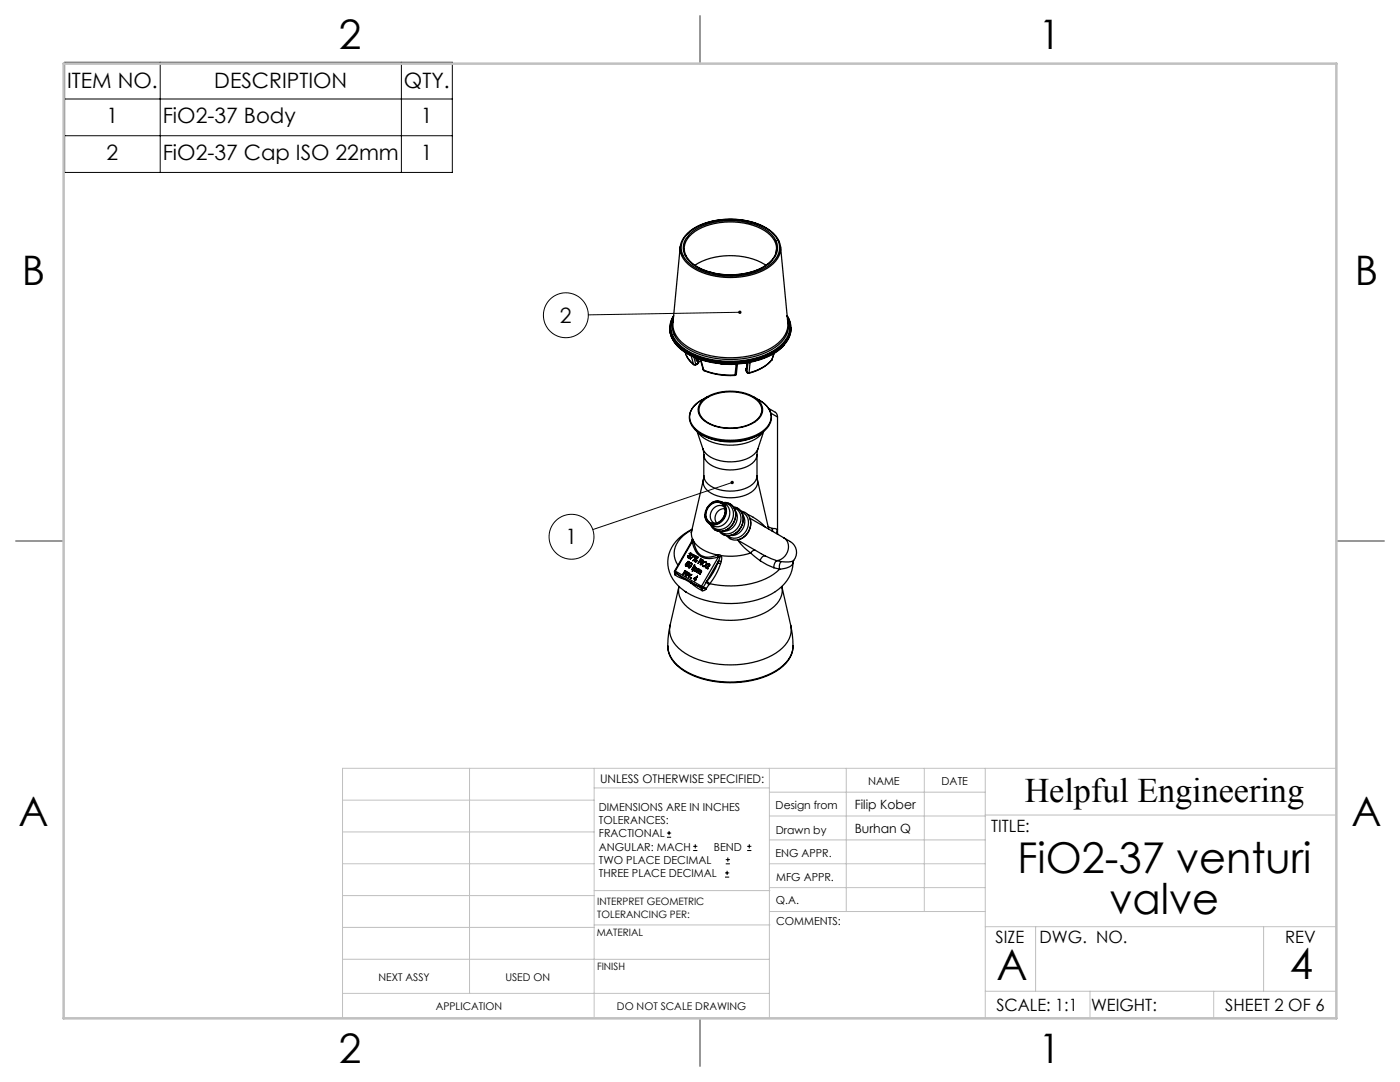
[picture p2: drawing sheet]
<svg xmlns="http://www.w3.org/2000/svg" width="279mm" height="216mm" viewBox="0 0 279 216" stroke-linecap="round" stroke-linejoin="round" font-family="sans-serif">
<g fill="none" stroke="#000" stroke-width=".2">
<path d="M12.9 12.4h77.4v22h-77.4zM12.9 19.8h77.4M32 12.4v22M80.1 12.4v22M12.9 27.1h77.4M147.6 62.3l-30.2 .5M146.1 96.3l-27.8 9.4M133.1 167.1h.8M133.1 166.2h.8M133.5 165.8v.8M138.3 169.7h.9M138.3 168.9h.9"/>
<path d="M138.8 168.5v.8M144.7 175h.8M144.7 174.2h.8M144.8 172.4h.9M144.8 171.5h.9M145.1 173.8v.8M145.3 171.1v.8M149.1 169.7h.9M149.1 168.9h.9M149.5 168.5v.8"/>
<circle cx="112.9" cy="62.9" r="4.5"/>
<circle cx="114.1" cy="107.1" r="4.5"/>
</g>
<g fill="none" stroke="#000" stroke-width=".25">
<path d="M139.7 3.2v9.5M135.7 49.3l-1.4 15.1a5.2 5.2 0 0 0 3 4.8 17.6 17.6 0 0 0 17.3-.2 5.1 5.1 0 0 0 2.6-4.6l-1.4-15.1M135.7 49.3a4.6 4.6 0 0 0 2.9 4.3 15.3 15.3 0 0 0 15.1-.5 4.5 4.5 0 0 0 2.1-3.8M136.5 49.6a4.4 4.4 0 0 0 2.8 3.7 14.4 14.4 0 0 0 13.5-.3 4.2 4.2 0 0 0 2.2-3.4M136.5 49.6l.1 .4M136.5 49.6a4.6 4.6 0 0 1 2.9-3.8 14 14 0 0 1 13.8 .6 4.1 4.1 0 0 1 1.8 3.2M137.3 46.6a13.1 13.1 0 0 1 10.6-2.7 10.4 10.4 0 0 1 7 3.4 3.8 3.8 0 0 1-1.2 5.5 14.7 14.7 0 0 1-15.8 0 3.8 3.8 0 0 1-.6-6.2zM137.6 46.3l-.4 .3a4.4 4.4 0 0 0-1.5 2.7M137.6 46.2a14.9 14.9 0 0 1 14.6-1.1 6.6 6.6 0 0 1 3.1 2.7M137.6 46.7a13.2 13.2 0 0 1 11.1-2.4 8.2 8.2 0 0 1 6.2 3.7 3.7 3.7 0 0 1-1.5 4.6 14.1 14.1 0 0 1-15.2 .1 3.7 3.7 0 0 1-.6-6zM152.9 52.9a14 14 0 0 0-14.2 0M155 49.6l-.1 .8"/>
<path d="M155.4 47.9l.4 1.4M133.7 65.5a5.5 5.5 0 0 0 3 4.7 18.7 18.7 0 0 0 17.9 .2 5.6 5.6 0 0 0 3.3-4.9M133.7 66.1a7 7 0 0 0 4.3 5 18.3 18.3 0 0 0 17.1-1l1.4-1.2M134.4 63.7a4.6 4.6 0 0 0 2.1 5.3 17.5 17.5 0 0 0 14.8 1.9 8.8 8.8 0 0 0 5.8-4.4 4 4 0 0 0 .1-2.8M134.4 63.2a4.5 4.5 0 0 0 1.5 5.9 16.7 16.7 0 0 0 12.7 2.8 12.2 12.2 0 0 0 8.1-4 4.2 4.2 0 0 0 .4-4.7M134.4 63a4.5 4.5 0 0 0 1.1 5.9 16.1 16.1 0 0 0 12.3 3.2 13.5 13.5 0 0 0 8.6-3.6 4.4 4.4 0 0 0 .7-5.5 4.5 4.5 0 0 1 .8 2.4M134.4 63a4.5 4.5 0 0 0-.7 2.5M136.8 70.3l.4 1.1 1.2 1.3M137 71l.4 .7 1 1M137.9 71l.5 1.7M138.4 72.7l.1 .1h.4M138.5 71.2l.3 1.4"/>
<path d="M138.8 72.6l.1 .1M138.8 72.6l-.4 .1M138.9 71.4l.1 .4M138.9 72.7v.1M139 71.8l.2 .3M139 71.5l.1 .2M139 71.6l.3 .3M139 71.6v.2M139.1 71.7l.1 .4M139.1 71.7l.2 .2M139.2 72.1l.2 .1M139.2 72.6l-.3 .2"/>
<path d="M139.3 72.4l-.1 .2M139.3 72.4l-.4 .3M139.3 71.9h.1M139.4 71.9v.3M139.4 71.9h.1M139.4 72.3l-.1 .1M139.4 72.2v.1M139.4 72.2l-.2 .4M139.4 72.1v.1M139.8 71.7l.5 2M139.9 71.8l.5 2.1M140 79.8a3.8 3.8 0 0 0-2.2 4.7l.7 1.1 1.5 1.1"/>
<path d="M140 79.8a3.7 3.7 0 0 0-2.2 4.4 7.4 7.4 0 0 0 6.2 3.5 10.7 10.7 0 0 0 9.1-2.5 3.2 3.2 0 0 0-1-5l-.6-.4M140.3 73.7l.2 .3M140.3 73.7l.1 .2M140.3 80a9.1 9.1 0 0 1 10.8-.1 2.54 2.54 0 0 1-.6 4.3 9.5 9.5 0 0 1-9.8-.3 2.45 2.45 0 0 1-.4-3.9zM140.4 73.9h.1a12.5 12.5 0 0 0 6.4 .9l.1-.2M140.4 73.9a14.4 14.4 0 0 0 6.3 .9M141.2 79.1l-1.2 .7M141.2 79.1a2.75 2.75 0 0 0-1.4 4 8 8 0 0 0 7.3 2.3 6.4 6.4 0 0 0 4.7-2.4 2.59 2.59 0 0 0-1.1-3.6l-.4-.3M141.2 79.1a10.1 10.1 0 0 1 9.1 0M143.8 72.6l3.1 .1M146.7 74.8v.1M146.9 72.8l.3-.2-.2 2"/>
<path d="M146.9 72.8l-.2 2M146.9 72.7v.1M147 74.6l-.3 .2M147.1 72.6l-.2 .1M148.9 73.6v.2M148.9 73.6v.1M148.9 73.8v.2M148.9 73.8v.1M148.9 73.9v.1M148.9 73.9l.2 .3M148.9 74l.2 .3M149 73.6l-.1 .1"/>
<path d="M149 73.4l-.1 .3M149 73.4l-.1 .1M149 73.4v.2M149 73.3v.1M149 73.3h.1M149.1 74.2v.1M149.1 74.3l.3 .2M149.1 74.2h.1M149.1 74.2l.4 .2M149.1 72.4l-.1 1M149.3 72.4l-.2 1.8M149.4 72.3l.3 .1"/>
<path d="M149.5 74.4l-.1 .1M149.7 72.4l-.2 2M149.7 72.3v.1M150.3 79.1l1.2 .7M151.5 79.8a3.8 3.8 0 0 1 2.3 4.5 4.8 4.8 0 0 1-2.3 2.4M154 71.8a8.4 8.4 0 0 1-4.6 2.7M154 71.8h.1M154.1 71.8a8.4 8.4 0 0 1-4.6 2.6M154.1 71.8h-.1M154.1 71.7l-.1 .1M154.5 70.5l-.4 1.3zM157.9 65.4a5.7 5.7 0 0 1-3.3 4.8 18.7 18.7 0 0 1-17.9-.1 5.7 5.7 0 0 1-3-4.6"/>
<path d="M138.7 85.7l1.3 1M139.1 86.1l1.2 3.4M139.2 86.2a7.6 7.6 0 0 0 6.2 2.6 8.1 8.1 0 0 0 6.9-2.6M140 86.7a12.7 12.7 0 0 0 11.5 0M140 86.7a11.9 11.9 0 0 0 11.5 0M140.3 89.6l.2 1.1M140.3 89.5a4.4 4.4 0 0 0 3.4 2.4 7.7 7.7 0 0 0 7.1-1.6l.5-.8M140.5 94.9l-.1 .9M140.5 90.7a3 3 0 0 0 2.4 2.6 7.6 7.6 0 0 0 7.6-1.2l.5-.8 .1-.6M140.5 94.9a3 3 0 0 0 2.4 2.6 7.6 7.6 0 0 0 7.6-1.2l.5-.8 .1-.6M140.5 90.7v4.2M151.1 90.7v4.2"/>
<path d="M151.1 94.9l.1 .9M151.3 89.6l-.2 1.1M151.9 86.5l-.4 .2M152.4 86.1l-1.1 3.4M153.4 81.5l1.4 .8 .4 .9M153.8 82.4l1.4 .8M155.2 83.2v23.4M3.2 107.9h9.5M134.6 114l.1 .1M134.6 114l.1 .3M134.6 114.2l.2 .6M134.7 113.9l.1 .1"/>
<path d="M134.7 113.9l-.1 .1M134.7 114.3h.1M134.7 114.1v.2M134.7 114.1l.9 .7M134.7 114.3l.1 .5M134.7 114.3l.9 .5M134.8 114l-.1 .1M134.8 114l5.2 3M134.8 114.8l1.9 .8M135.5 117a4.3 4.3 0 0 0 2.3 4.6 15.7 15.7 0 0 0 16.2-.1 4.4 4.4 0 0 0 2-4.5l1.8 7.7a4.9 4.9 0 0 1-2.3 5.1 18.2 18.2 0 0 1-15.1 2.1 10 10 0 0 1-6.3-4.3 4.2 4.2 0 0 1-.4-2.9zM135.6 114.8l1.2 .6M135.6 114.8l1.1 .8"/>
<path d="M136.7 114v-.1l-.4 .6 .5-.4M136.7 114h.2l-.1 .1M136.7 114h.1M136.7 114v.1M136.7 115.6l1.1 .7M136.7 118l.2 .1M136.8 115.4l-.1 .2M136.8 115.4l1.1 .7M136.8 114.4a.27 .27 0 0 0-.1 .4 .27 .27 0 0 0 .5-.1l-.3 .1M136.8 114.1h.1M136.8 114.7l.2 .2M136.8 114.4l.1 .4"/>
<path d="M136.9 112.8l.1 .2M136.9 114.8h.2M136.9 114l-.1 .1M136.9 114.4h.1M136.9 112.9h.3M137 114.2l-.2 .2M137 114.2h.3M137.2 112.5l.1 .3M137.2 112.5l.2 .1M137.2 114.3l.2 .1M137.2 114.3h-.3M137.2 114.3l.1 .3-.4-.3"/>
<path d="M137.2 114.2l.2 .2-.1 .3-.5-.3M137.2 114.2h-.2M137.3 112.8l-.4 .1M137.3 112.8h.1M137.3 112.4l-.1-.1 .2 .2-.1 .3M137.3 111.1l.1 .1M137.3 111.1v-.2a.25 .25 0 0 0 .1 .4 .25 .25 0 0 0 .4-.1M137.3 112.8a.27 .27 0 0 1-.4 .2 .27 .27 0 0 1-.1-.4l.1 .3M137.3 111.1l.1 .3M137.3 112.1l.3 .1-.3-.2-.3 .4 .2 .1M137.4 111.2l.2 .1M137.4 112.1l-.3 .3"/>
<path d="M137.4 115.2h.1M137.4 113.1l.1 .2M137.5 112.7l-.2 .3 .1 .3 .3-.1 .3-.2M137.5 112.7l.2-.3h.3l.1 .2-.1 .4M137.5 112.7h.1M137.5 113.2h.1M137.5 112.7v.5M137.5 115l.5-.3-.6 .5M137.5 115l.1-.6-.2 .8M137.5 115h.1M137.6 110.8l.1 .3M137.6 110.8l.1 .1"/>
<path d="M137.6 115v.1M137.6 110.7v.1M137.6 110.7l.1 .1M137.7 110.9l.1 .1M137.7 111.1l-.3 .1M137.7 111.1v.1M137.7 110.8h.2M137.7 110.8v.1M137.7 111.5h.1M137.7 113.1l-.2 .1M137.7 113.1l.1 .1M137.8 111v.2"/>
<path d="M137.8 116.3l2.3 1.6M137.8 116.3l1.2 .5M137.8 110.5h-.2a.21 .21 0 0 1 .3-.1 .21 .21 0 0 1 0 .3M137.8 110.5l.1 .2M137.8 110.5l.2 .1M137.8 115.3l.1 .1M137.9 116.1l-.1 .2M137.9 116.1l1.1 .7M137.9 110.7h-.3M137.9 110.7h.1M137.9 112.9l-.2 .2M137.9 112.9l.1 .1"/>
<path d="M137.9 110.4l-.2 .1M137.9 112.5l-.4 .2M137.9 112.5v.4M137.9 112.5l.2 .1M137.9 115.4h.1M137.9 110.7l-.1 .3M138 115.3l-.1 .1M138 105.9l-.1 .4M138 105.9v.7l.2 1M138.1 112.4h-.3M138.1 105.7a5.5 5.5 0 0 0-3.5 5.3l.7 1.8M138.1 105.6a7.4 7.4 0 0 0-4.7 7.9 7.6 7.6 0 0 0 3.5 4.6"/>
<path d="M138.1 107.9l-3.4 6M138.1 108.1l.1 .1M138.1 108.1l-3.3 5.9M138.1 107.9v.2M138.1 107.9h.1M138.2 108.2a3.5 3.5 0 0 0 3.9 3.2l1.2-.2M138.2 107.6l-.2 .5M138.2 107.6l.2 .3M138.2 107.6l-.1 .3M138.2 107.6h.1M138.2 110.6l.4 .3-.9 .6M138.2 110.6v.1l.4 .2"/>
<path d="M138.2 110.6l.1 .2M138.4 107.9l-.3 .2M138.4 107.9v.1M138.4 108a7.2 7.2 0 0 0 4.8 2.7M138.4 108l-.2 .2M138.4 108a3.3 3.3 0 0 0 2.3 3.1h1.4l1.1-.4M138.4 113.7a.31 .31 0 0 0 .3 .2 .31 .31 0 0 0 .3-.2M138.4 113.7l.3 .3M138.5 113.6l-.1 .1M138.5 110.9l-.8 .6M138.6 115.4l.3 .2M138.6 112.7l-.5 .9z"/>
<path d="M138.6 113.8l.2 .1M138.6 111.1a.19 .19 0 0 0 .1 .3 .19 .19 0 0 0 .2-.1M138.6 111.1h.1M138.6 113.2l.4 .1M138.6 113.2v-.1l-.5 .9 .3-.3M138.7 111.3v.1M138.7 111.1v.2M138.7 113.3h-.1M138.7 111.3l.1 .1M138.7 111.8a.19 .19 0 0 1 .3-.1 .19 .19 0 0 1 0 .3M138.7 111.8a.19 .19 0 0 0 .1 .3 .19 .19 0 0 0 .2-.1M138.7 111.8h.1"/>
<path d="M138.7 115.6l-.1 .2 .2-.1M138.8 112v.1M138.8 111.8v.2M138.8 112l.1 .1M138.8 111l.1 .2M138.8 111l-.1 .1M138.8 111l.2 .2M138.9 111.2l-.2 .1M138.9 111.2v.1M138.9 113.3l.2 .2M138.9 113.3v.4M138.9 113.3a.29 .29 0 0 0-.4 .1 .29 .29 0 0 0 .1 .4"/>
<path d="M138.9 113.2l.1 .5M138.9 113.2h-.3M138.9 111h-.1M138.9 111l-.3 .1M138.9 111l.2 .1M138.9 111.1l.1 .1M138.9 111.8l.1 .2M138.9 111.8h-.1M138.9 111.8l.2 .1M138.9 113.7l-.3 .1M138.9 113.7h.1M139 112h-.2"/>
<path d="M139 112h.1M139 111.2l-.1 .1M139 111.2l.2 .1M139 116.8l.9 .4M139 116.8l1 .6M139 111.7l-.1 .1M139.1 111.1l.3 .1-1.2 .7 1-.6M139.1 111.1l.2 .1M139.1 115.2l-.3 .4M139.1 115.1l-.6 .4M139.2 115l-.8 .5 .5 .2v-.1M139.2 115h.1"/>
<path d="M139.2 115l-.3 .6M139.2 111.3h.1M139.3 113.6v-.1l-.3 .6 .3-.4h.2M139.3 113.6l.1 .1M139.4 113.7h-.1M139.4 113.6l.2 .3M139.4 113.6h-.1M139.4 113.6h.1M139.5 114h.1M139.5 113.7v.3M139.5 113.7l.2 .1M139.5 113.6v.1"/>
<path d="M139.5 113.6h.1M139.6 113.9h.4l-.1 .3M139.6 113.9h.1M139.7 113.9h.1M139.8 111.5l.4 .2h-.4l-.1 .3M139.8 111.5l-.5 .9 .3-.4 .3 .2-.2-.3M139.8 111.5l.1 .2M139.9 114.2l-.2 .3 .2-.3M139.9 114.2h.1M139.9 113.9l-.3 .1-.2 .4 .1-.4M139.9 113.9v.3M139.9 113.9l.1 .1"/>
<path d="M139.9 113.9h.1M139.9 117.2h.4M139.9 117.2l.1 .2M140 117.4l.1 .5M140 117l.4 .2M140 117l-.1 .2M140.1 112l-.3 .7zM140.2 112.3a.44 .44 0 0 1 .6-.2 .44 .44 0 0 1 .1 .7M140.2 112.3a.44 .44 0 0 0 .1 .7 .44 .44 0 0 0 .6-.2M140.2 112.3l.1 .1M140.2 111.8l.1 .1M140.2 112.7l.2 .4"/>
<path d="M140.3 112.4l-.1 .3 .2 .2M140.3 117.3l.5 .3M140.3 117.3l-.2 .6M140.3 117.3l-.3 .1M140.3 111.9h.1M140.3 117.2l.6 .3M140.3 117.2v.1M140.3 111.8v.1M140.4 117.2l.6 .2M140.4 117.2h-.1M140.4 112.9l.3 .1M140.7 102.7v.2a1.95 1.95 0 0 0 .9 1.6"/>
<path d="M140.8 112.2l.1 .2v.3M140.8 112.2h-.3l-.2 .2M140.8 112.2l.2 .2M140.8 117.6l-.3 .2-.4 .1M140.9 112.7l-.2 .2h-.3M140.9 112.7v.1M140.9 112.1l-.3 .1M140.9 117.5l-.1 .1M140.9 116.2l.6 .4M140.9 116.2l-.5 1M141 117.4l-.1 .1M141.1 116l.6 .5"/>
<path d="M141.1 116l-.2 .2M141.3 113l-.5 .2 .5 .3-.3-.3 .1 .1M141.3 113l.1 .1M141.5 112.6l-.3 .1a.24 .24 0 0 1 .3-.2 .24 .24 0 0 1 .1 .4M141.5 112.6v.3M141.5 112.6l.2 .1M141.5 116.6l-.5 .8M141.5 112.5l-.1 .1M141.5 112.9l-.2 .1M141.5 112.9h.1M141.6 112.9l-.7 .4M141.6 100.6a1.85 1.85 0 0 1 2.4-.4 1.85 1.85 0 0 1 .8 2.3 2.2 2.2 0 0 1-1.4 1.9 2.2 2.2 0 0 1-2.4-.5 2.55 2.55 0 0 1 .6-3.3z"/>
<path d="M141.7 116.5l-.2 .1M141.7 100.7a1.79 1.79 0 0 1 2.2-.4 1.79 1.79 0 0 1 .8 2.2 2.12 2.12 0 0 1-1.3 1.8 2.12 2.12 0 0 1-2.3-.5 2.46 2.46 0 0 1 .6-3.1zM141.8 100.8a1.75 1.75 0 0 1 2.3-.2 1.75 1.75 0 0 1 .4 2.3 1.93 1.93 0 0 1-1.4 1.5 1.93 1.93 0 0 1-2-.7 2.41 2.41 0 0 1 .7-2.9zM143.2 110.7l.1 .5M143.2 112.3a12.2 12.2 0 0 1-2.1 3.7M143.2 112.3l.6 .2M143.3 110.7h.3l.3 .2M143.3 110.7l.1 .4M143.3 110.7h-.1M143.4 111.1l-3.4 5.9M143.4 111.1l-.1 .1M143.4 112l.5 .1"/>
<path d="M143.4 112l-2.5 4.2M143.4 112l-.2 .3M143.7 111.1h-.3M143.7 111.1h.1M143.7 111.1l-.3 .9M143.8 112.5l-.9 2.1-1.2 1.9M143.9 110.9l-.2 .2M143.9 110.9h.1M143.9 110.9l.1 .6-.1 .6M143.9 112.1l-.1 .4M144.1 100.2a1.94 1.94 0 0 0-2 .1M144.1 100.2a2.61 2.61 0 0 1 .7 2.7 2.61 2.61 0 0 1-2.2 1.8l-1-.2"/>
<path d="M144.1 100.2a2.54 2.54 0 0 1 1.6 2.4 2.54 2.54 0 0 1-1.8 2.4 2.18 2.18 0 0 1-2.3-.5M144.3 100.3a2.32 2.32 0 0 1 2.4 3.3 2.96 2.96 0 0 1-4 2.2l-.7-.7-.2-.5M144.4 100.4a2.21 2.21 0 0 1 1.8 3.3 2.54 2.54 0 0 1-4 1.4l-.3-.4M144.6 101.2a1.89 1.89 0 0 0-2.1 .1 1.89 1.89 0 0 0-.7 1.9 1.4 1.4 0 0 0 .9 1.2M144.7 101.5a1.82 1.82 0 0 0-1.7 .9 1.82 1.82 0 0 0 0 2M145.3 100.4a2.61 2.61 0 0 1 1 4.1 2.7 2.7 0 0 1-3.5 1.3M146.3 101.1a2.38 2.38 0 0 1 1.9 3.4 2.96 2.96 0 0 1-4 2.1l-.7-.6M146.5 101.3a2.54 2.54 0 0 1 .6 4.2 2.32 2.32 0 0 1-3.3 .5M146.7 101.8a2.7 2.7 0 0 1-2.4 4.2M146.8 101.3a2.61 2.61 0 0 1 1 4.1 2.7 2.7 0 0 1-3.5 1.2M147.2 107.7l4.7 2.8M147.3 107.8l1.1 1.3 1.4 1.2"/>
<path d="M147.8 102a2.38 2.38 0 0 1 1.9 3.4 2.96 2.96 0 0 1-4 2.1l-.7-.6M148 102.2a2.54 2.54 0 0 1 .6 4.1 2.32 2.32 0 0 1-3.3 .6M148.2 102.7a2.7 2.7 0 0 1-2.4 4.1M149.2 102.6l1.7 1 1.8 1.6M149.7 103.4l6.8 3.9M149.7 103.6a3.4 3.4 0 0 1-2.4 4.1M149.8 110.3a12.8 12.8 0 0 1-5.9 .6M149.8 110.3l1.9 1.6M150.7 109.8l-.5 .1-.4 .4M151.7 111.9l1.4 .8 1.3 .6M151.9 110.5l.8 .4M152.7 110.9l2.3 1"/>
<path d="M152.7 110.9a1.12 1.12 0 0 0-1 1M153.3 105l.9 .5M153.4 105.6l-2.2-9.8a2.57 2.57 0 0 1-1.8 2.7 8.1 8.1 0 0 1-8.4-.8 2.12 2.12 0 0 1-.6-1.9l-2.4 10.1M154.2 105.5l-.1 .5M154.2 105.5h.1M154.2 105.5h.5l.5 .2-.2 .4 .2 .5M154.2 105.5v.5M154.4 113.3l1.2 .3M155 111.9a1.6 1.6 0 0 0-.6 1.4M155 111.9l.9 .2M155.2 106.6h.1M155.6 113.6a14.8 14.8 0 0 1-11.9 3.2l-2-.3"/>
<path d="M155.9 112.1a1.59 1.59 0 0 0-.3 1.5M156.5 107.3l.7 .5a2.65 2.65 0 0 1 1.1 4.2v.2M156.5 107.3a2.61 2.61 0 0 1 .7 2.8 2.61 2.61 0 0 1-2.2 1.8M158.3 112.2a7.8 7.8 0 0 1-5.2 6.7 18.5 18.5 0 0 1-16.2-.8M158.3 112.2a1.34 1.34 0 0 1-1.3 1.1l-1.4 .3M158.4 111.8a3.8 3.8 0 0 1-2.5 .3M266.7 107.9h9.5M133.3 128.9a5.8 5.8 0 0 0 3.2 5 19.3 19.3 0 0 0 18.4 .1 5.9 5.9 0 0 0 3.4-5.1M133.7 124.7l-.4 2.7v1.5M157.8 124.7l.3 1.7 .2 2.5M158.3 128.9a5.9 5.9 0 0 1-3.4 4.9 19.3 19.3 0 0 1-18.4-.1 6 6 0 0 1-3.2-4.8M139.7 203.2v9.5"/>
<circle cx="137.9" cy="115.4" r=".08"/>
</g>
<g fill="none" stroke="#c0c0c0" stroke-width=".2">
<path d="M68.4 159.7h50.2M93.7 153.3v44.9M118.6 153.3v49.9M118.6 157.2h34.9M153.5 153.3v49.9M153.5 158.1h43.1M168.9 153.3v28.6M184.5 153.3v28.6M196.6 153.3v49.9M266.7 153.3h-198.3v49.9M68.4 178.7h50.2M68.4 172.4h50.2"/>
<path d="M68.4 166h50.2M118.6 177.7h35.1M153.5 167.6h43.1M153.5 162.8h43.1M153.5 172.4h43.1M153.5 177.1h43.1M196.6 162.6h70.1M68.4 198.2h85.1M68.4 185.1h50.2M68.4 191.4h50.2M118.6 191.4h34.9M118.6 184.6h35.1"/>
<path d="M153.7 181.9h42.9M196.6 197.8h70.1M196.6 184.9h70.1M206.7 184.9v12.9M217.5 197.8v5.4M242.2 197.8v5.4M252.2 184.9v12.9"/>
</g>
<path d="M139.7 3.2v9.5M3.2 107.9h9.5M266.7 107.9h9.5M139.7 203.2v9.5" fill="none" stroke="#c0c0c0" stroke-width=".25"/>
<path d="M12.7 12.7h254v190.5h-254z" fill="none" stroke="#c0c0c0" stroke-width=".5"/>
<path d="M147.4 62.1a.34 .34 0 0 0 .1 .5 .34 .34 0 0 0 .5-.3h-.3h.3a.34 .34 0 0 0-.2-.3 .34 .34 0 0 0-.4 .1zM145.9 96a.34 .34 0 0 0 .1 .6 .34 .34 0 0 0 .4-.4l-.3 .1 .3-.1a.34 .34 0 0 0-.5-.2z" fill="#000"/>
<g font-size="8.5">
<text x="203" y="174.2">FiO2-37 venturi</text>
<text x="221.4" y="182.3">valve</text>
<text x="198.9" y="195.5">A</text>
<text x="257.4" y="195.4">4</text>
</g>
<g font-size="8.1">
<text x="67.6" y="9.7">2</text>
<text x="207.3" y="9.7">1</text>
<text x="4.4" y="57">B</text>
<text x="270.4" y="57">B</text>
<text x="3.7" y="164.9">A</text>
<text x="269.7" y="164.9">A</text>
<text x="67.6" y="212.2">2</text>
<text x="207.3" y="212.2">1</text>
</g>
<text font-size="6.9" x="204.5" y="160.1">Helpful Engineering</text>
<g font-size="4.2">
<text x="13.4" y="17.6">ITEM NO.</text>
<text x="42.8" y="17.6">DESCRIPTION</text>
<text x="80.6" y="17.6">QTY.</text>
<text x="21.3" y="24.6">1</text>
<text x="32.5" y="24.6">FiO2-37 Body</text>
<text x="84" y="24.6">1</text>
<text x="21.3" y="31.9">2</text>
<text x="32.5" y="31.9">FiO2-37 Cap ISO 22mm</text>
<text x="84" y="31.9">1</text>
<text x="111.8" y="64.4">2</text>
<text x="112.9" y="108.6">1</text>
</g>
<g font-size="3.4">
<text x="197.8" y="166">TITLE:</text>
<text x="198.7" y="188.1">SIZE</text>
<text x="207.5" y="188.1">DWG. NO.</text>
<text x="256.5" y="188.2">REV</text>
<text x="198.8" y="201.7">SCALE: 1:1</text>
<text x="217.7" y="201.8">WEIGHT:</text>
<text x="244.5" y="201.7">SHEET 2 OF 6</text>
</g>
<g font-size="2.5">
<text x="170.6" y="161.4">Filip Kober</text>
<text x="170.6" y="166.2">Burhan Q</text>
</g>
<text font-size="2.4" x="119.8" y="156.2">UNLESS OTHERWISE SPECIFIED:</text>
<g font-size="2.2">
<text x="119.5" y="161.8">DIMENSIONS ARE IN INCHES</text>
<text x="154.8" y="161.4">Design from</text>
<text x="173.2" y="156.6">NAME</text>
<text x="187.9" y="156.7">DATE</text>
<text x="119.5" y="164.4">TOLERANCES:</text>
<text x="119.5" y="167.1">FRACTIONAL</text>
<text x="154.9" y="166.3">Drawn by</text>
<text x="119.5" y="169.7">ANGULAR: MACH</text>
<text x="119.5" y="172.4">TWO PLACE DECIMAL</text>
<text x="142.5" y="169.7">BEND</text>
<text x="154.8" y="171">ENG APPR.</text>
<text x="119.5" y="175">THREE PLACE DECIMAL</text>
<text x="154.9" y="175.7">MFG APPR.</text>
<text x="154.9" y="180.4">Q.A.</text>
<text x="154.9" y="184.6">COMMENTS:</text>
</g>
<g font-size="2.1">
<text x="75.5" y="195.7">NEXT ASSY</text>
<text x="100.9" y="195.7">USED ON</text>
<text x="86.9" y="201.5">APPLICATION</text>
<text x="123.1" y="201.6">DO NOT SCALE DRAWING</text>
</g>
<g font-size="2">
<text x="119.2" y="180.6">INTERPRET GEOMETRIC</text>
<text x="119.2" y="183.1">TOLERANCING PER:</text>
<text x="119.1" y="186.7">MATERIAL</text>
<text x="119.1" y="193.5">FINISH</text>
</g>
</svg>
